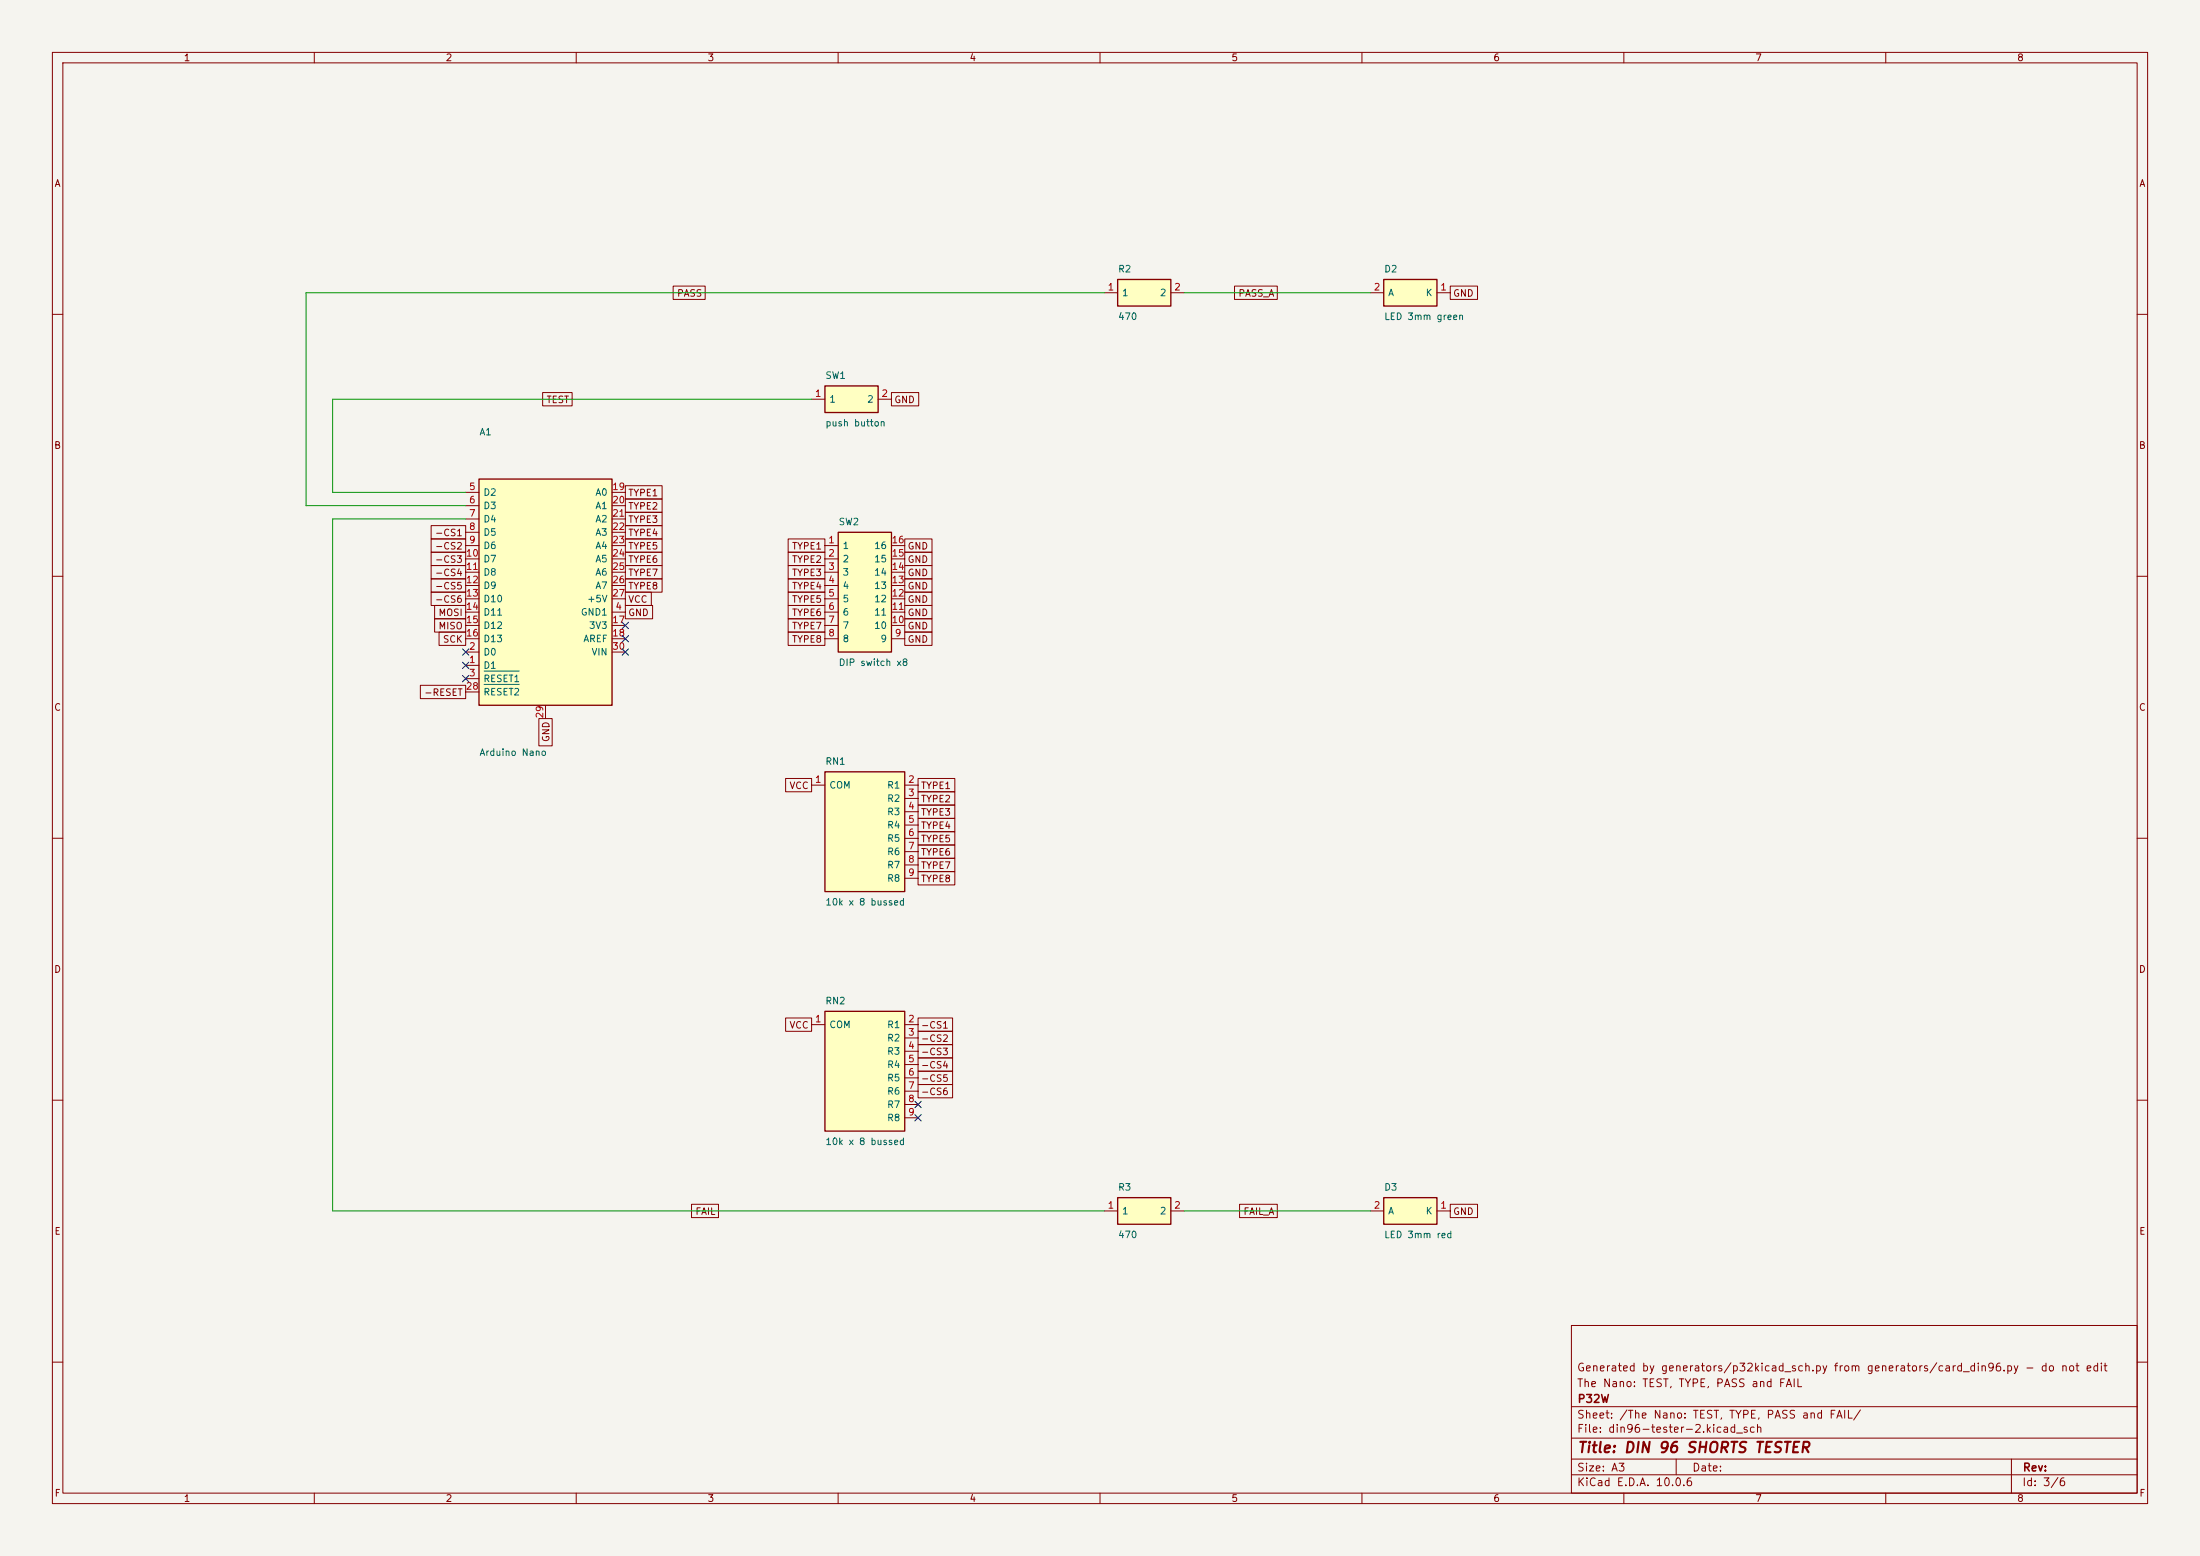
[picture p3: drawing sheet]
<svg xmlns="http://www.w3.org/2000/svg" width="420mm" height="297mm" viewBox="0 0 420 297" stroke-linecap="round" stroke-linejoin="round" font-family="sans-serif">
<path d="M0 0h420v297h-420z" fill="#f5f4ef" stroke="#f5f4ef" stroke-width=".19"/>
<g fill="none" stroke="#840000" stroke-width=".19">
<path d="M10 10h400v277h-400zM12 12h396v273h-396zM60 10v2M110 10v2M160 10v2M210 10v2M260 10v2M310 10v2M360 10v2M10 60h2M408 60h2M10 110h2"/>
<path d="M408 110h2M10 160h2M408 160h2M10 210h2M408 210h2M300 253h108v32h-108zM10 260h2M300 278.5h108M300 274.5h108M300 268.5h108M320 278.5v3M384 278.5v6.5"/>
<path d="M408 260h2M60 285v2M110 285v2M160 285v2M210 285v2M260 285v2M300 281.5h108M310 285v2M360 285v2"/>
</g>
<path d="M160 101.6h10.2v22.9h-10.2z" fill="#ffffc2"/>
<path d="M160 101.6h10.2v22.9h-10.2z" fill="none" stroke="#840000" stroke-width=".25"/>
<g fill="none" stroke="#840000" stroke-width=".19">
<path d="M157.5 104.1h2.5M157.5 106.7h2.5M157.5 109.2h2.5M157.5 111.8h2.5M157.5 114.3h2.5M157.5 116.8h2.5M157.5 119.4h2.5M170.2 104.1h2.5M170.2 106.7h2.5M170.2 109.2h2.5M170.2 111.8h2.5M170.2 114.3h2.5"/>
<path d="M170.2 116.8h2.5M170.2 119.4h2.5M157.5 121.9h2.5M170.2 121.9h2.5"/>
</g>
<path d="M213.4 228.6h10.1v5.1h-10.1z" fill="#ffffc2"/>
<path d="M213.4 228.6h10.1v5.1h-10.1z" fill="none" stroke="#840000" stroke-width=".25"/>
<path d="M210.8 231.1h2.6M223.5 231.1h2.6" fill="none" stroke="#840000" stroke-width=".19"/>
<path d="M157.5 193h15.2v22.9h-15.2z" fill="#ffffc2"/>
<path d="M157.5 193h15.2v22.9h-15.2z" fill="none" stroke="#840000" stroke-width=".25"/>
<path d="M154.9 195.6h2.6M172.7 195.6h2.6M172.7 198.1h2.6M172.7 200.7h2.6M172.7 203.2h2.6M172.7 205.7h2.6M172.7 208.3h2.6M172.7 210.8h2.6M172.7 213.4h2.6" fill="none" stroke="#840000" stroke-width=".19"/>
<path d="M264.2 53.3h10.1v5.1h-10.1z" fill="#ffffc2"/>
<path d="M264.2 53.3h10.1v5.1h-10.1z" fill="none" stroke="#840000" stroke-width=".25"/>
<path d="M261.6 55.9h2.6M274.3 55.9h2.6" fill="none" stroke="#840000" stroke-width=".19"/>
<path d="M91.4 91.4h25.4v43.2h-25.4z" fill="#ffffc2"/>
<path d="M91.4 91.4h25.4v43.2h-25.4z" fill="none" stroke="#840000" stroke-width=".25"/>
<g fill="none" stroke="#840000" stroke-width=".19">
<path d="M88.9 94h2.5M88.9 96.5h2.5M88.9 99.1h2.5M116.8 94h2.6M116.8 96.5h2.6M116.8 99.1h2.6M88.9 116.8h2.5M88.9 101.6h2.5M88.9 104.1h2.5M88.9 106.7h2.5M88.9 109.2h2.5M88.9 111.8h2.5"/>
<path d="M88.9 114.3h2.5M88.9 119.4h2.5M116.8 116.8h2.6M116.8 101.6h2.6M116.8 104.1h2.6M116.8 106.7h2.6M116.8 109.2h2.6M116.8 111.8h2.6M116.8 114.3h2.6M116.8 119.4h2.6M88.9 127h2.5M88.9 124.5h2.5"/>
<path d="M88.9 129.5h2.5M88.9 121.9h2.5M88.9 132.1h2.5M104.1 134.6v2.6M116.8 124.5h2.6M116.8 121.9h2.6"/>
</g>
<path d="M92.4 128.1h6.7M92.4 130.6h6.7" fill="none" stroke="#006464" stroke-width=".19"/>
<path d="M213.4 53.3h10.1v5.1h-10.1z" fill="#ffffc2"/>
<path d="M213.4 53.3h10.1v5.1h-10.1z" fill="none" stroke="#840000" stroke-width=".25"/>
<path d="M210.8 55.9h2.6M223.5 55.9h2.6" fill="none" stroke="#840000" stroke-width=".19"/>
<path d="M157.5 73.7h10.1v5h-10.1z" fill="#ffffc2"/>
<path d="M157.5 73.7h10.1v5h-10.1z" fill="none" stroke="#840000" stroke-width=".25"/>
<path d="M154.9 76.2h2.6M167.6 76.2h2.6" fill="none" stroke="#840000" stroke-width=".19"/>
<path d="M264.2 228.6h10.1v5.1h-10.1z" fill="#ffffc2"/>
<path d="M264.2 228.6h10.1v5.1h-10.1z" fill="none" stroke="#840000" stroke-width=".25"/>
<path d="M261.6 231.1h2.6M274.3 231.1h2.6" fill="none" stroke="#840000" stroke-width=".19"/>
<path d="M157.5 147.3h15.2v22.9h-15.2z" fill="#ffffc2"/>
<path d="M157.5 147.3h15.2v22.9h-15.2z" fill="none" stroke="#840000" stroke-width=".25"/>
<g fill="none" stroke="#840000" stroke-width=".19">
<path d="M128.5 54.6h6.1v2.6h-6.1zM235.7 54.6h8.1v2.6h-8.1zM276.9 54.6h5.2v2.6h-5.2zM103.6 74.9h5.6v2.6h-5.6zM170.2 74.9h5.2v2.6h-5.2zM119.4 92.7h7v2.6h-7zM119.4 95.2h7v2.6h-7zM119.4 97.8h7v2.5h-7zM82.3 100.3h6.6v2.6h-6.6zM82.3 113h6.6v2.6h-6.6zM82.3 110.5h6.6v2.5h-6.6zM82.3 107.9h6.6v2.6h-6.6z"/>
<path d="M82.3 105.4h6.6v2.6h-6.6zM82.3 102.9h6.6v2.5h-6.6zM83 118.1h5.9v2.6h-5.9zM83 115.6h5.9v2.5h-5.9zM119.4 100.3h7v2.6h-7zM119.4 102.9h7v2.5h-7zM119.4 105.4h7v2.6h-7zM119.4 107.9h7v2.6h-7zM119.4 110.5h7v2.5h-7zM119.4 113h4.9v2.6h-4.9zM119.4 115.6h5.2v2.5h-5.2zM150.5 105.4h7v2.6h-7z"/>
<path d="M150.5 102.9h7v2.5h-7zM150.5 110.5h7v2.5h-7zM150.5 113h7v2.6h-7zM150.5 115.6h7v2.5h-7zM150.5 118.1h7v2.6h-7zM150.5 107.9h7v2.6h-7zM172.7 105.4h5.2v2.6h-5.2zM172.7 102.9h5.2v2.5h-5.2zM172.7 107.9h5.2v2.6h-5.2zM172.7 110.5h5.2v2.5h-5.2zM172.7 113h5.2v2.6h-5.2zM172.7 115.6h5.2v2.5h-5.2z"/>
<path d="M172.7 118.1h5.2v2.6h-5.2zM80.2 130.8h8.7v2.6h-8.7zM83.8 120.6h5.1v2.6h-5.1zM102.9 137.2h2.5v5.2h-2.5zM150.5 120.6h7v2.6h-7zM172.7 120.6h5.2v2.6h-5.2zM150 148.6h4.9v2.5h-4.9zM154.9 149.9h2.6M172.7 149.9h2.6M172.7 152.4h2.6M172.7 154.9h2.6M172.7 157.5h2.6"/>
<path d="M175.3 153.7h7v2.5h-7zM175.3 158.7h7v2.6h-7zM175.3 156.2h7v2.6h-7zM175.3 148.6h7v2.5h-7zM175.3 151.1h7v2.6h-7zM172.7 160h2.6M172.7 162.6h2.6M172.7 165.1h2.6M172.7 167.6h2.6M175.3 163.8h7v2.6h-7zM175.3 161.3h7v2.5h-7zM175.3 166.4h7v2.5h-7z"/>
<path d="M150 194.3h4.9v2.6h-4.9zM175.3 199.4h6.6v2.5h-6.6zM175.3 196.8h6.6v2.6h-6.6zM175.3 194.3h6.6v2.6h-6.6zM175.3 207h6.6v2.6h-6.6zM175.3 204.5h6.6v2.5h-6.6zM175.3 201.9h6.6v2.6h-6.6zM132 229.9h5.2v2.5h-5.2zM236.6 229.9h7.2v2.5h-7.2zM276.9 229.9h5.2v2.5h-5.2z"/>
</g>
<path d="M210.8 55.9h-152.4v40.6h30.5M226.1 55.9h35.5M154.9 76.2h-91.4v17.8h25.4M88.9 99.1h-25.4v132h147.3M226.1 231.1h35.5" fill="none" stroke="#009600" stroke-width=".19"/>
<g fill="none" stroke="#000084" stroke-width=".19">
<path d="M118.8 118.8l1.2 1.2M120 118.8l-1.2 1.2M88.3 128.9l1.2 1.2M88.3 126.4l1.2 1.2M88.3 123.9l1.2 1.2M89.5 128.9l-1.2 1.2M89.5 126.4l-1.2 1.2M89.5 123.9l-1.2 1.2M118.8 123.9l1.2 1.2M118.8 121.3l1.2 1.2M120 123.9l-1.2 1.2M120 121.3l-1.2 1.2"/>
<path d="M174.7 212.8l1.2 1.2M174.7 210.2l1.2 1.2M175.9 212.8l-1.2 1.2M175.9 210.2l-1.2 1.2"/>
</g>
<text font-size="2" fill="#840000" x="301" y="277.8">Title: DIN 96 SHORTS TESTER</text>
<g font-size="1.5" fill="#840000">
<text x="300.9" y="262.1">Generated by generators/p32kicad_sch.py from generators/card_din96.py - do not edit</text>
<text x="300.9" y="265.1">The Nano: TEST, TYPE, PASS and FAIL</text>
<text x="301" y="268.1">P32W</text>
<text x="300.9" y="273.8">File: din96-tester-2.kicad_sch</text>
<text x="300.9" y="271.1">Sheet: /The Nano: TEST, TYPE, PASS and FAIL/</text>
<text x="300.9" y="281.2">Size: A3</text>
<text x="322.9" y="281.2">Date:</text>
<text x="386" y="281.2">Rev:</text>
<text x="300.9" y="284">KiCad E.D.A. 10.0.6</text>
<text x="385.9" y="284">Id: 3/6</text>
</g>
<g font-size="1.3" fill="#840000">
<text x="35" y="12">1</text>
<text x="85" y="12">2</text>
<text x="135" y="12">3</text>
<text x="185" y="12">4</text>
<text x="235" y="12">5</text>
<text x="285" y="12">6</text>
<text x="335" y="12">7</text>
<text x="385" y="12">8</text>
<text x="10.3" y="36">A</text>
<text x="408.3" y="36">A</text>
<text x="129.1" y="56.9">PASS</text>
<text x="236.3" y="56.9">PASS_A</text>
<text x="277.3" y="56.9">GND</text>
<text x="104.2" y="77.3">TEST</text>
<text x="170.6" y="77.3">GND</text>
<text x="10.2" y="86">B</text>
<text x="408.2" y="86">B</text>
<text x="119.8" y="95">TYPE1</text>
<text x="119.8" y="97.6">TYPE2</text>
<text x="119.8" y="100.1">TYPE3</text>
<text x="82.9" y="102.7">-CS1</text>
<text x="82.9" y="107.7">-CS3</text>
<text x="82.9" y="105.2">-CS2</text>
<text x="119.8" y="102.7">TYPE4</text>
<text x="119.8" y="105.2">TYPE5</text>
<text x="119.8" y="107.7">TYPE6</text>
<text x="151.1" y="107.7">TYPE2</text>
<text x="151.1" y="105.2">TYPE1</text>
<text x="173.2" y="107.7">GND</text>
<text x="173.2" y="105.2">GND</text>
<text x="82.9" y="112.8">-CS5</text>
<text x="82.9" y="110.3">-CS4</text>
<text x="119.8" y="110.3">TYPE7</text>
<text x="119.8" y="112.8">TYPE8</text>
<text x="151.1" y="112.8">TYPE4</text>
<text x="151.1" y="110.3">TYPE3</text>
<text x="173.2" y="110.3">GND</text>
<text x="173.2" y="112.8">GND</text>
<text x="82.9" y="115.4">-CS6</text>
<text x="83.6" y="117.9">MOSI</text>
<text x="119.8" y="115.4">VCC</text>
<text x="119.8" y="117.9">GND</text>
<text x="151.1" y="115.4">TYPE5</text>
<text x="151.1" y="117.9">TYPE6</text>
<text x="173.2" y="115.4">GND</text>
<text x="173.2" y="117.9">GND</text>
<text x="83.6" y="120.4">MISO</text>
<text x="84.4" y="123">SCK</text>
<text x="151.1" y="120.4">TYPE7</text>
<text x="151.1" y="123">TYPE8</text>
<text x="173.2" y="123">GND</text>
<text x="173.2" y="120.4">GND</text>
<text x="10.2" y="136">C</text>
<text x="80.9" y="133.1">-RESET</text>
<text x="408.2" y="136">C</text>
<text x="105.2" y="141.7" transform="rotate(-90 105.2 141.7)">GND</text>
<text x="150.6" y="150.9">VCC</text>
<text x="175.7" y="156">TYPE3</text>
<text x="175.7" y="150.9">TYPE1</text>
<text x="175.7" y="153.5">TYPE2</text>
<text x="175.7" y="161.1">TYPE5</text>
<text x="175.7" y="158.5">TYPE4</text>
<text x="175.7" y="166.2">TYPE7</text>
<text x="175.7" y="163.6">TYPE6</text>
<text x="175.7" y="168.7">TYPE8</text>
<text x="10.2" y="186">D</text>
<text x="408.2" y="186">D</text>
<text x="150.6" y="196.6">VCC</text>
<text x="175.7" y="196.6">-CS1</text>
<text x="175.7" y="201.7">-CS3</text>
<text x="175.7" y="199.2">-CS2</text>
<text x="175.7" y="209.3">-CS6</text>
<text x="175.7" y="206.8">-CS5</text>
<text x="175.7" y="204.3">-CS4</text>
<text x="132.6" y="232.2">FAIL</text>
<text x="237.3" y="232.2">FAIL_A</text>
<text x="277.3" y="232.2">GND</text>
<text x="10.3" y="236">E</text>
<text x="408.3" y="236">E</text>
<text x="10.3" y="286">F</text>
<text x="35" y="287">1</text>
<text x="85" y="287">2</text>
<text x="135" y="287">3</text>
<text x="185" y="287">4</text>
<text x="235" y="287">5</text>
<text x="285" y="287">6</text>
<text x="335" y="287">7</text>
<text x="385" y="287">8</text>
<text x="408.3" y="286">F</text>
</g>
<g font-size="1.3" fill="#006464">
<text x="213.3" y="52.3">R2</text>
<text x="264.1" y="52.3">D2</text>
<text x="214.1" y="56.8">1</text>
<text x="221.3" y="56.8">2</text>
<text x="264.9" y="56.8">A</text>
<text x="272.1" y="56.8">K</text>
<text x="213.3" y="61.4">470</text>
<text x="264.1" y="61.4">LED 3mm green</text>
<text x="157.5" y="72.6">SW1</text>
<text x="158.2" y="77.2">1</text>
<text x="165.4" y="77.2">2</text>
<text x="91.4" y="83.4">A1</text>
<text x="157.5" y="81.7">push button</text>
<text x="92.2" y="94.9">D2</text>
<text x="113.6" y="94.9">A0</text>
<text x="92.2" y="97.5">D3</text>
<text x="92.2" y="100">D4</text>
<text x="113.6" y="97.5">A1</text>
<text x="113.6" y="100">A2</text>
<text x="160" y="100.6">SW2</text>
<text x="92.2" y="102.6">D5</text>
<text x="92.2" y="105.1">D6</text>
<text x="92.2" y="107.6">D7</text>
<text x="113.6" y="102.6">A3</text>
<text x="113.6" y="105.1">A4</text>
<text x="113.6" y="107.6">A5</text>
<text x="160.8" y="105.1">1</text>
<text x="160.8" y="107.6">2</text>
<text x="166.8" y="107.6">15</text>
<text x="166.8" y="105.1">16</text>
<text x="92.2" y="110.2">D8</text>
<text x="92.2" y="112.7">D9</text>
<text x="113.6" y="110.2">A6</text>
<text x="113.6" y="112.7">A7</text>
<text x="160.8" y="110.2">3</text>
<text x="160.8" y="112.7">4</text>
<text x="166.8" y="112.7">13</text>
<text x="166.8" y="110.2">14</text>
<text x="92.2" y="115.3">D10</text>
<text x="92.2" y="117.8">D11</text>
<text x="110.8" y="117.8">GND1</text>
<text x="112" y="115.3">+5V</text>
<text x="160.8" y="115.3">5</text>
<text x="160.8" y="117.8">6</text>
<text x="166.8" y="117.8">11</text>
<text x="166.8" y="115.3">12</text>
<text x="92.2" y="125.4">D0</text>
<text x="92.2" y="120.3">D12</text>
<text x="92.2" y="122.9">D13</text>
<text x="111.3" y="122.9">AREF</text>
<text x="112.3" y="120.3">3V3</text>
<text x="112.8" y="125.4">VIN</text>
<text x="160.8" y="120.3">7</text>
<text x="160.8" y="122.9">8</text>
<text x="166.8" y="120.3">10</text>
<text x="168" y="122.9">9</text>
<text x="92.2" y="128">D1</text>
<text x="92.2" y="130.5">RESET1</text>
<text x="160" y="127.4">DIP switch x8</text>
<text x="92.2" y="133">RESET2</text>
<text x="91.4" y="144.6">Arduino Nano</text>
<text x="157.5" y="146.3">RN1</text>
<text x="158.2" y="150.8">COM</text>
<text x="169.3" y="150.8">R1</text>
<text x="169.3" y="153.4">R2</text>
<text x="169.3" y="155.9">R3</text>
<text x="169.3" y="158.4">R4</text>
<text x="169.3" y="161">R5</text>
<text x="169.3" y="163.5">R6</text>
<text x="169.3" y="166.1">R7</text>
<text x="157.5" y="173.1">10k x 8 bussed</text>
<text x="169.3" y="168.6">R8</text>
<text x="157.5" y="192">RN2</text>
<text x="158.2" y="196.5">COM</text>
<text x="169.3" y="196.5">R1</text>
<text x="169.3" y="199.1">R2</text>
<text x="169.3" y="201.6">R3</text>
<text x="169.3" y="204.2">R4</text>
<text x="169.3" y="206.7">R5</text>
<text x="169.3" y="209.2">R6</text>
<text x="169.3" y="211.8">R7</text>
<text x="169.3" y="214.3">R8</text>
<text x="157.5" y="218.9">10k x 8 bussed</text>
<text x="213.3" y="227.6">R3</text>
<text x="264.1" y="227.6">D3</text>
<text x="214.1" y="232.1">1</text>
<text x="221.3" y="232.1">2</text>
<text x="264.9" y="232.1">A</text>
<text x="272.1" y="232.1">K</text>
<text x="213.3" y="236.6">470</text>
<text x="264.1" y="236.6">LED 3mm red</text>
</g>
<g font-size="1.3" fill="#a90000">
<text x="211.4" y="55.7">1</text>
<text x="224.1" y="55.7">2</text>
<text x="262.2" y="55.7">2</text>
<text x="274.9" y="55.7">1</text>
<text x="155.5" y="76.1">1</text>
<text x="168.2" y="76.1">2</text>
<text x="89.4" y="93.8">5</text>
<text x="116.8" y="93.8">19</text>
<text x="89.4" y="96.4">6</text>
<text x="89.4" y="98.9">7</text>
<text x="89.4" y="101.5">8</text>
<text x="116.8" y="96.4">20</text>
<text x="116.8" y="98.9">21</text>
<text x="116.8" y="101.5">22</text>
<text x="88.8" y="106.5">10</text>
<text x="89.4" y="104">9</text>
<text x="116.8" y="104">23</text>
<text x="116.8" y="106.5">24</text>
<text x="158" y="104">1</text>
<text x="158" y="106.5">2</text>
<text x="170.1" y="106.5">15</text>
<text x="170.1" y="104">16</text>
<text x="88.8" y="109.1">11</text>
<text x="88.8" y="111.6">12</text>
<text x="116.8" y="109.1">25</text>
<text x="116.8" y="111.6">26</text>
<text x="158" y="109.1">3</text>
<text x="158" y="111.6">4</text>
<text x="170.1" y="111.6">13</text>
<text x="170.1" y="109.1">14</text>
<text x="88.8" y="114.2">13</text>
<text x="88.8" y="116.7">14</text>
<text x="88.8" y="119.2">15</text>
<text x="116.8" y="119.2">17</text>
<text x="116.8" y="114.2">27</text>
<text x="117.4" y="116.7">4</text>
<text x="158" y="114.2">5</text>
<text x="158" y="116.7">6</text>
<text x="158" y="119.2">7</text>
<text x="170.1" y="119.2">10</text>
<text x="170.1" y="116.7">11</text>
<text x="170.1" y="114.2">12</text>
<text x="88.8" y="121.8">16</text>
<text x="89.4" y="124.3">2</text>
<text x="116.8" y="121.8">18</text>
<text x="116.8" y="124.3">30</text>
<text x="158" y="121.8">8</text>
<text x="170.7" y="121.8">9</text>
<text x="88.8" y="131.9">28</text>
<text x="89.4" y="126.9">1</text>
<text x="89.4" y="129.4">3</text>
<text x="104" y="137.2" transform="rotate(-90 104 137.2)">29</text>
<text x="155.5" y="149.7">1</text>
<text x="173.3" y="149.7">2</text>
<text x="173.3" y="152.3">3</text>
<text x="173.3" y="154.8">4</text>
<text x="173.3" y="157.3">5</text>
<text x="173.3" y="159.9">6</text>
<text x="173.3" y="162.4">7</text>
<text x="173.3" y="165">8</text>
<text x="173.3" y="167.5">9</text>
<text x="155.5" y="195.4">1</text>
<text x="173.3" y="195.4">2</text>
<text x="173.3" y="198">3</text>
<text x="173.3" y="200.5">4</text>
<text x="173.3" y="203.1">5</text>
<text x="173.3" y="205.6">6</text>
<text x="173.3" y="208.1">7</text>
<text x="173.3" y="210.7">8</text>
<text x="173.3" y="213.2">9</text>
<text x="211.4" y="231">1</text>
<text x="224.1" y="231">2</text>
<text x="262.2" y="231">2</text>
<text x="274.9" y="231">1</text>
</g>
</svg>
